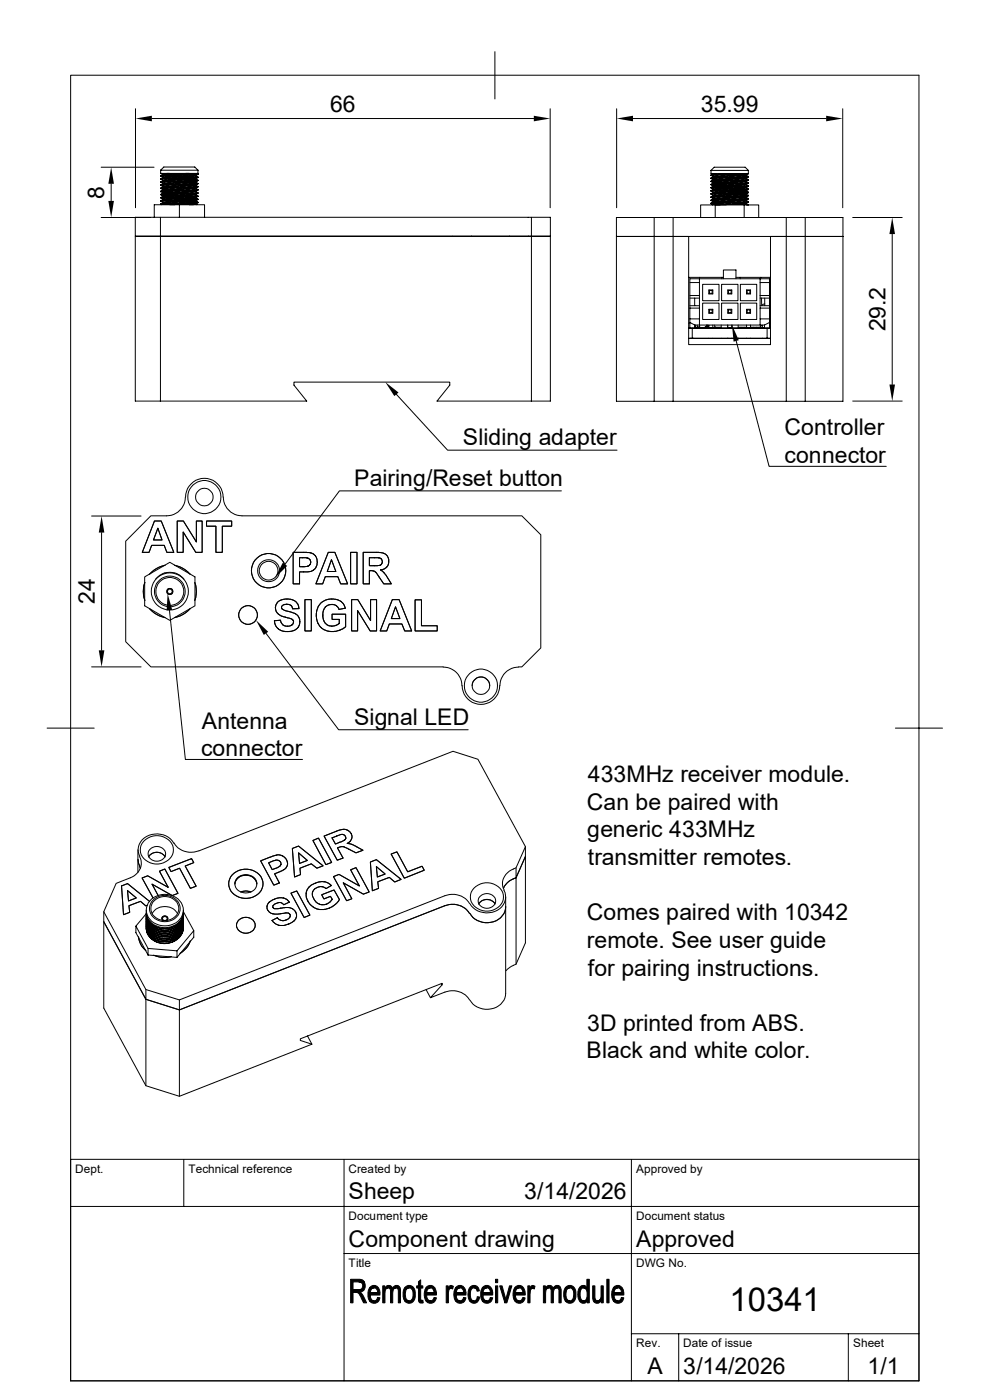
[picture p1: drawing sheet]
<svg xmlns="http://www.w3.org/2000/svg" width="210mm" height="297mm" viewBox="0 0 210 297" stroke-linecap="round" stroke-linejoin="round" font-family="sans-serif">
<g fill="none" stroke="#000" stroke-width=".21">
<path d="M15 16h179.9v276.9h-179.9zM105 11v10M21.5 35.5h11.2M23.6 39v3.6M28.7 23.1v21M32.2 25.1h81M34.1 36.1h7.9M34.1 36.1l.7-.7h6.5l.7 .7M34.1 36.1v.7h7.9v-.7M34.1 37.3h.1M34.1 37.9v.1M34.1 38.6v.1"/>
<path d="M34.1 39.2v.1M34.1 39.3l.4 .2M34.1 38.7l.4 .2M34.1 37.3l.4 .2M34.3 36.8l.2 .1M34.5 36.9v.1M34.5 37.5v.2M34.5 38.2v.2M34.5 39.5v.2M34.5 37l-.4 .2M34.5 37.7l-.4 .2M34.5 38.4l-.4 .2"/>
<path d="M34.5 39.7l-.4 .2M36 36.8l-1.5 .1M40.1 36.8l-5.6 .2M41.6 39.9l-7.1 .3M41.6 39.2l-7.1 .3M41.6 38.6l-6.8 .2-.3 .1v.1M41.6 37.9l-7.1 .3M41.6 37.2l-7.1 .3M41.6 39.3l-7.1 .4M41.6 38.7l-6.7 .2-.8 .3M41.6 38l-7.1 .4M41.6 37.3l-7.1 .4"/>
<path d="M41.6 37.2v.1M41.6 37.9v.1M41.6 38.6v.1M41.6 39.2v.1M41.6 39.9v.1M41.6 39.3l.4 .3M41.6 38.7l.4 .2M41.6 38l.4 .2M41.6 37.3l.4 .2M41.8 36.8l.2 .1M42 36.9l-7.9 .4M42 37.5l-7.9 .4"/>
<path d="M42 38.2l-7.9 .4M42 38.9l-7.9 .3M42 39.6l-7.5 .2-.4 .2M42 39.7l-7.9 .3M42 39l-7.9 .3M42 38.3l-7.9 .4M42 37.7l-7.9 .3 .4 .2M42 37l-7.9 .3M42 36.9v.1M42 37.5v.2M42 38.2v.1M42 38.9v.1"/>
<path d="M42 39.6v.1M42 39.7l-.4 .2M42 39l-.4 .2M42 38.3l-.4 .3M42 37.7l-.4 .2M42 37l-.4 .2M116.7 23.1v21M130.8 23.1v21M134.3 25.1h41M150.8 36.2h7.9M150.8 36.2l.7-.7h6.6l.6 .7M150.8 36.2v.6h7.6l-7.6 .3"/>
<path d="M150.8 37.1v.1M150.8 37.8v.1M150.8 38.4v.1M150.8 39.1v.1M150.8 39.8v.1M150.8 39.9l.4 .2M150.8 39.2l.4 .2M150.8 38.5l.4 .3M150.8 37.9l.4 .2M150.8 37.2l.4 .2M151.2 36.8v.1M151.2 37.4v.1"/>
<path d="M151.2 38.1v.1M151.2 38.8v.1M151.2 39.4v.1M151.2 36.9l-.4 .2M151.2 37.5l-.4 .3M151.2 38.2l-.4 .2M151.2 38.9l-.4 .2M151.2 39.5l-.4 .3M151.9 36.8l-.7 .1M158.3 39.8l-7.1 .3M158.3 39.1l-7.1 .3M158.3 38.4l-7.1 .4"/>
<path d="M158.3 37.8l-7.1 .3M158.3 37.1l-7.1 .3M158.3 39.9l-7.1 .3M158.3 39.2l-7.1 .3M158.3 38.6l-7.1 .3M158.3 37.9l-7.1 .3M158.3 37.2l-7.1 .3M158.4 39.1v.1M158.4 39.2l.3 .3M158.7 37.4l-7.9 .4M158.7 38.1l-7.9 .3M158.7 38.8l-7.9 .3"/>
<path d="M158.7 37.5l-7.9 .4M158.7 36.9l-7.9 .3M158.7 39.5l-7.9 .3M158.7 39.5l-.3 .3 .3 .3-.3 .1-7.6 .2M158.7 39.5l-7.9 .4M158.7 38.9l-7.9 .3M158.7 38.1l-.4 .2-7.5 .2M158.7 36.9l-.3 .2 .3 .3M158.7 37.5l-.3 .3 .3 .3M158.7 38.2l-.3 .2 .3 .4M158.7 36.2v.7M158.7 37.5h.1"/>
<path d="M158.7 38.8v.1M158.7 39.5h.1M158.7 38.9l-.3 .2M178.8 23.1v21M21.5 46.1h10.5M34 46.1v4h66.1M34.1 40.6v.1M34.1 41.2v.1M34.1 41.9v.1M34.1 42.6v.1M34.1 43.2v.1M34.1 43.3l.2 .1"/>
<path d="M34.1 42.7l.4 .2M34.1 42l.4 .2M34.1 41.3l.4 .3M34.1 40.7l.4 .2M34.1 40l.4 .2M34.5 40.2v.1M34.5 40.9v.1M34.5 41.6v.1M34.5 42.2v.1M34.5 42.9v.1M34.5 40.3l-.4 .3M34.5 41l-.4 .2"/>
<path d="M34.5 41.7l-.4 .2M34.5 42.3l-.4 .3M34.5 43l-.4 .2M38.1 46.1v-2.7h5.3v2.7M38.1 43.4h-5.4v2.7M41.6 43.2l-5.6 .2M41.6 42.5l-7.1 .4M41.6 41.2l-7.1 .4M41.6 40.6l-7.1 .3M41.6 43.3l-1.5 .1M41.6 42.7l-7.1 .3M41.6 41.9v.1l-.3 .1-6.8 .2"/>
<path d="M41.6 41.4l-7.1 .3M41.6 40.7l-7.1 .3M41.6 40l-7.1 .3M41.6 40.6v.1M41.6 41.2v.2M41.6 42.5v.2M41.6 43.2v.1M41.6 43.3l.2 .1M41.6 42.7l.4 .2M41.6 42l.4 .2M41.6 41.4l.4 .2M41.6 40.7l.4 .2"/>
<path d="M41.6 40l.4 .2M42 40.2l-7.9 .4M42 40.9l-7.9 .3M42 41.6l-7.9 .3M42 42.2l-7.9 .4M42 42.9l-7.9 .3M42 43l-7.9 .3M42 42.3l-7.9 .4M42 41.7l-7.9 .3M42 41l-7.9 .3M42 40.3l-7.9 .4M42 41.7l-.8 .3-6.7 .2"/>
<path d="M42 40.2v.1M42 40.9v.1M42 41.6v.1M42 42.2v.1M42 42.9v.1M42 43l-.4 .2M42 42.3l-.4 .2M42 41l-.4 .2M42 40.3l-.4 .3M100.1 50.1h-66.1v35M100.1 50.1h12M112.1 50.1h.6v35"/>
<path d="M112.7 46.1v4h4.1v-4h-88.1v4h5.3h-5.3v35h36.4l-2.7-3.4v-.6h33v.6l-2.7 3.4h24.1v-35h-4.7M130.8 46.1h48v39h-48zM130.8 50.2h8M138.8 50.2h4v34.9M138.8 46.1v4.1h7.3v22.9h17.3v-22.9h7.4M138.8 50.2v34.9M142.8 46.1v4.1h24v34.9M146.1 58.8h7.4M146.3 59.9h2.1M148.4 59.1v8.5M148.4 58.8v.3M150.8 40.4v.2"/>
<path d="M150.8 41.1v.1M150.8 41.8v.1M150.8 42.5h.1M150.8 43.1v.1M150.8 43.2l.4 .2M150.8 42.5l.4 .3M150.8 41.9l.4 .2M150.8 41.2l.4 .2M150.8 40.6l.4 .2M151.2 40.1v.1M151.2 40.8v.1M151.2 41.4v.2"/>
<path d="M151.2 42.1v.1M151.2 42.8v.1M151.2 43.4v.1M151.2 40.2l-.4 .2M151.2 40.9l-.4 .2M151.2 41.6l-.4 .2M151.2 42.2l-.4 .3M151.2 42.9l-.4 .2M151.7 43.5h-3.1v2.6M153.1 58.8v.3M153.5 59.1v-1.8h2.6v1.8M156.1 58.8h7.3"/>
<path d="M157 58.8v.3M157.9 46.1v-2.6h3.1v2.6M157.9 43.5h-6.2v2.6M158.3 43.1l-7.1 .3M158.3 42.4l-7.1 .4M158.3 41.8l-7.1 .3M158.3 41.1l-7.1 .3M158.3 40.4l-7.1 .4M158.3 43.2l-6.4 .3M158.3 42.5l-7.1 .4M158.3 41.9l-7.1 .3M158.3 41.2l-7.1 .4"/>
<path d="M158.3 40.6l-7.1 .3M158.7 41.4l-7.9 .4M158.7 42.1l-7.9 .4M158.7 43.4l-.3 .1M158.7 42.9l-7.9 .3M158.7 40.8l-7.9 .3M158.7 42.2l-.3 .2 .3 .4h-.2l-7.7 .3M158.7 42.2l-7.9 .3M158.7 41.5l-7.9 .4M158.7 40.8v.1h-.3l-7.6 .3M158.7 40.2l-7.9 .4M158.7 40.2l-.3 .2 .3 .4"/>
<path d="M158.7 40.9l-.3 .2 .3 .3M158.7 41.5l-.3 .3 .3 .3M158.7 42.9l-.3 .2 .3 .3M158.7 40.1v.1M158.7 41.4v.1M158.7 42.1v.1M158.7 42.8v.1M158.7 43.4v.1M161.2 59.1h2v9.3M161.2 59.1v.8h2M161.2 59.1h-14.9v6.3M161.2 59.9v7.7"/>
<path d="M161.4 58.8v.3M166.8 46.1v4.1h4M170.8 50.2h4M170.8 46.1v4.1h4M170.8 50.2v34.9M174.8 50.2h4M180.9 46.1h10.5M189.3 49.7v31.9M146.1 71.8h17.3M146.1 69.6h.8v2.2M146.1 69.6h.3M146.1 71.8h16.6"/>
<path d="M146.1 68.6h.2M146.2 69.6h16M146.3 67.6h2.1v1.4M146.3 68.4v1.2M146.3 62.7h2.1M146.3 63.2h2.1M146.3 64.9h2.1M146.6 71.8h.1M146.9 69.6h15.8M147.1 71.8h.1M147.4 63.2v1.7M147.4 69.6h5.6"/>
<path d="M147.4 69h14.8M147.4 69v.6M147.9 69.6h-.5v-.6v.6h2.2h-.1M147.9 69v.3h.5v-.3M148.4 65.4h-2.1v3l1.1 .6M149.1 60.3h3.4v3.5h-3.4zM149.1 64.3h3.4v3.5h-3.4zM149.9 69v.3M150 69v.3M150.1 69.2h.1M150.1 69.3h.1M150.1 69.2v.1"/>
<path d="M150.2 69.2h-.2l.1 .1M150.2 69.3h.1M150.2 69.2h.1M150.4 69v.6M150.4 71.8h.1M150.4 69.1l-.1 .2h-.7v.3M150.4 65.6h.8v.9h-.8zM150.4 61.5h.8v.9h-.8zM150.4 65.6l.1 .1M150.4 61.5l.1 .1M150.5 65.7h.6v.6h-.6zM150.5 61.6h.6v.6h-.6z"/>
<path d="M150.5 66.3l-.1 .2M150.5 62.2l-.1 .2M151.1 66.3l.1 .2M151.1 62.2l.1 .2M151.2 69v.6h.6v-.2M151.2 71.8h.1M151.2 65.6l-.1 .1M151.2 61.5l-.1 .1M151.6 69l.2 .4M151.8 69.4h1.2M151.8 69.4v.2M153 71.8h.1"/>
<path d="M153 69v.6M153.1 64.3h3.4v3.5h-3.4zM153.1 60.3h3.4v3.5h-3.4zM154.3 69.6h1M154.3 71.8h.1M154.3 69v.6M154.3 69.4h.1M154.4 65.6l.1 .1M154.4 61.5l.1 .1M154.4 65.6h.8v.9h-.8zM154.4 61.5h.8v.9h-.8zM154.4 69v.6"/>
<path d="M154.4 71.8h.1M154.5 66.3l-.1 .2M154.5 62.2l-.1 .2M154.5 65.7h.6v.6h-.6zM154.5 61.6h.6v.6h-.6zM155.1 66.3l.1 .2M155.1 62.2l.1 .2M155.2 65.6l-.1 .1M155.2 61.5l-.1 .1M155.2 69v.6M155.2 71.8h.1M155.2 69.4h.1"/>
<path d="M155.3 69v.6M155.3 71.8h.1M156.2 72.3l7 26.6h24.8M156.6 71.8h.1M156.6 69.6h5.6M156.6 69v.6M156.6 69.4h1.8M156.7 69.4v.2M156.7 71.8h.1M157.1 60.3h3.4v3.5h-3.4zM157.1 64.3h3.4v3.5h-3.4zM157.2 69.4v.2"/>
<path d="M157.9 69.4v.2M158.4 65.6l.1 .1M158.4 61.5l.1 .1M158.4 69v.6M158.4 71.8h.1M158.4 65.6h.8v.9h-.8zM158.4 61.5h.8v.9h-.8zM158.5 66.3l-.1 .2M158.5 62.2l-.1 .2M158.5 65.7h.6v.6h-.6zM158.5 61.6h.6v.6h-.6zM159.1 66.3l.1 .2"/>
<path d="M159.1 62.2l.1 .2M159.2 65.6l-.1 .1M159.2 61.5l-.1 .1M159.2 69v.6M159.2 71.8h.1M159.2 69.4h2M159.9 69.4v.2M160.5 69.4v.2M161.2 69.4v.2M161.2 62.7h2M161.2 65.4h2M161.2 63.2h2"/>
<path d="M161.2 64.9h2M161.4 69.1h.3M161.4 69l-.2 .4M161.5 63.2v.2M161.5 63.4l.1 1.4M161.7 69v.6M161.7 71.8h.1M162.2 69.6h1.2M162.2 69v.6M162.2 63.2v1.7M162.3 64.5l-.4 .1-.3 .3M163.2 69.6h.2"/>
<path d="M163.2 69.3h.2v.3M163.2 67.6h-2v1.4M163.2 68.4v1.2M163.2 68.4l-1 .6M163.4 69.6h-.7v2.2h.7M84.1 83.7l10.9 11.8h35.9M180.9 85.1h10.5M19.4 109.5h10.5M21.5 113v25M32.8 110.5h1.4l2.7 6.7h-1.5l-.6-1.5h-2.6l-.6 1.5h-1.4zM33.5 112.1l.9 2.5h-1.8zM37 119.9l1.9 .7 1.4 1.2-1.5-1.2z"/>
<path d="M37.6 110.5h1.3l2.8 4.5v-4.5h1.2v6.7h-1.4l-2.6-4.3v4.3h-1.3zM43.8 110.5h5.3v1.1h-1.9v5.6h-1.4v-5.6h-2zM47.3 105.5a4 4 0 0 0-4-4 4 4 0 0 0-3.9 4 4.1 4.1 0 0 1-4.1 3.9h-3.3l-5.3 5.4v21.3l5.3 5.4h62a4 4 0 0 1 4 4M47.4 105.5a4 4 0 0 0 4 3.9h59.3l4 4.1v24l-4 4a4.1 4.1 0 0 0-4.7 4M62.2 117.2l3.8 .1 .5 .2 .4 .4 .4 .8-.2 1.4-.6 .8-1.1 .4h-1.9v2.6h-1.3zM63.5 118.3h1.1a.99 .99 0 0 1 1.2 .5 .99 .99 0 0 1-.3 1.2l-.8 .2h-1.2zM69.6 117.2h1.4l2.7 6.7h-1.4l-.6-1.6h-2.7l-.5 1.6h-1.5zM70.3 118.7l.9 2.5h-1.8zM74.4 117.2h1.3v6.7h-1.3zM77 117.2l4 .1 .7 .2 .5 .5 .3 .7-.2 1.2-.7 .8-.9 .2 1.2 1.1 1.1 1.9h-1.6l-1.1-1.7a1.54 1.54 0 0 0-1.6-1.1h-.3v2.8h-1.4zM77 117.2l4 .1 .7 .2 .5 .5 .3 .7-.2 1.2-.7 .7-.9 .3 1.2 1.1 1.1 1.9h-1.6l-1.1-1.7a1.54 1.54 0 0 0-1.6-1.1h-.3v2.8h-1.4zM78.4 118.3l2.2 .1 .4 .3 .1 .8-.2 .3-.5 .2h-2z"/>
<path d="M119.1 104.1h-47.1l-11.5 15.6M30.7 122.4l5.3-3.1 5.4 3.1v6.1l-5.4 3.1-5.3-3.1zM30.7 123.6l-.3 1.9 .3 1.9M31.7 129.1l1.5 1.2 1.8 .7-1.8-.7zM32.2 121.4l-.5 .4 1.5-1.2 1.8-.7-1.2 .4zM35.9 129.4l3.4 31.7h24.9M37 131l1.8-.7 1.5-1.2-1.4 1.2zM37 121.5a3.7 3.7 0 0 0-2.6 .3l-.6 .3-.8 .8M37.1 121.5l1.1 .6 .8 .8M41.3 123.6l.4 1.9-.4 1.9M56.4 134.4l15.4 20.4h27.5M59 127.6l.7-.3 .8-.2 1.6 .2 1 .7 .3 1.1-1.3 .1-.2-.6-.3-.2-.6-.2-.6 .1a.58 .58 0 0 0-.6 .3 .58 .58 0 0 0 .1 .6l.7 .4 1.8 .5 .6 .3 .6 1-.1 1.1-.4 .8-1.3 .6h-1.8l-.8-.3-.5-.5-.4-.7-.1-.7 1.3-.1 .5 .9 .6 .3 1.1-.1 .4-.3 .1-.3a.71 .71 0 0 0-.6-.9l-2-.5-.9-.8-.3-1.1 .1-.4z"/>
<path d="M64.7 127.2h1.3v6.7h-1.3zM67.9 128.1l1.2-.8 .9-.2 1.5 .1 1.2 .7 .5 1.1-1.3 .3-.6-.9-.4-.1h-1l-.5 .2-.4 .3-.4 .7-.1 1.4 .2 .9 .6 .7 .7 .3h.9l1.1-.6v-.8h-1.6v-1.1h2.9v2.7l-1.2 .7-1.3 .3-1.4-.1-1.3-.8-.6-.8-.4-1.4 .1-1.4zM74.6 127.2h1.3l2.7 4.5v-4.5h1.3v6.7h-1.4l-2.6-4.4v4.4h-1.3zM83.2 127.2h1.5l2.6 6.7h-1.4l-.6-1.5h-2.7l-.6 1.5h-1.4zM83.9 128.7l.9 2.5h-1.8zM88.1 127.3h1.3v5.5h3.4v1.1h-4.7zM10 154.5h10M19.4 141.5h10.5M98 145.5a4 4 0 0 0 4 3.9 4 4 0 0 0 4-3.9M100.2 145.5a1.86 1.86 0 0 1 1.8-1.9 1.86 1.86 0 0 1 1.9 1.9M189.9 154.5h10M30.5 178.4a3.7 3.7 0 0 1 6.2 1.4 3.4 3.4 0 0 1-4.3 3.4 2.94 2.94 0 0 1-2.2-4.3z"/>
<path d="M36.9 178.9a4.2 4.2 0 0 0-7.4 .2 2.8 2.8 0 0 0 .2 2.6M36.9 178.8a4.2 4.2 0 0 0 5.3 1.7M66.4 178.3l1.2-.5 2.8 5.2-1.3 .4zM68.7 177.4l3.3-1.3 .8-.2 .8 .2 .8 .6a1.41 1.41 0 0 1-.6 2.1l-.1 .1 1.3 .4 2 1.1-1.5 .5-1.5-.7a2.11 2.11 0 0 0-1.7-.6l-.7 .3 1.2 2.1-1.3 .5zM68.7 177.4l3.3-1.3 .8-.2 1 .2 .6 .6a1.41 1.41 0 0 1-.6 2.1l-.1 .1 1.3 .4 2 1.1-1.5 .5-1.5-.7a2.11 2.11 0 0 0-1.7-.6l-.7 .3 1.2 2.1-1.3 .5zM70.4 177.8l2.1-.8 .6 .2 .2 .4a.5 .5 0 0 1-.3 .7l-1.8 .8zM111.5 179.6v2.1l-2 4.5v-2.1M22 193.4v2.1l8.9 16.5v18.3M25.8 188l.4 6.1 1.3-.6-.2-1.3 2.5-1 1.1 1 .3-.1-.3 .1-1.1-1-2.5 1 .2 1.3-1.3 .6-.4-6.1 1.3-.5 4.6 3.7-4.6-3.7zM27.1 188.9l1.8 1.6-1.6 .6zM28.8 196.5l2.6 4.7v1.4M29.3 180.3v4.8"/>
<path d="M29.3 182.4l.1 .7 .3 .7M29.4 198.8l.2 1a3.9 3.9 0 0 0 1.3 1.9M29.6 183.9l.2 .3M29.6 181.7a3.2 3.2 0 0 1-2 4.5l-3 1.2-2.6 6 8.9 16.5 7.2 2.2 56.3-22.1a4.3 4.3 0 0 1 5.2 1.7M30.1 186.3l1.2-.5 4.4 2.5-1.9-3.5 1.2-.4 2.8 5.1-1.3 .5-4.2-2.4 1.2 2.3-1.2-2.3 4.2 2.4 1.3-.5-2.8-5.1-1.2 .4 1.9 3.5-4.4-2.5-1.2 .5 2.4 4.2zM31 193.6l.2 1.1 .6 1 1.2 .9 1.4 .4 1.7-.2 1.5-.7 .9-.9 .4-1.3v-.4v.7l-.3 .8-.5 .7-.8 .6-1.3 .6-1.6 .1-1.4-.4-1-.7-.8-1.1-.2-1M31 193.1a3.7 3.7 0 0 0 4.6 3.7 3.6 3.6 0 0 0 3.3-3.7M31 193.7v.1M31 194.8h.1M31 193.8l-2.2 2.7v1.4l2.6 4.7M31.5 181.8a2.03 2.03 0 0 1 3.5 0M31.8 180.2a1.93 1.93 0 0 1 2-.6 1.93 1.93 0 0 1 1.3 1.5 1.89 1.89 0 0 1-1.8 1.6 1.89 1.89 0 0 1-1.9-1.6l.2-.6z"/>
<path d="M32.2 190.7a4.2 4.2 0 0 1 6.7 1.9 3.7 3.7 0 0 1-4.6 3.8 3.4 3.4 0 0 1-3.1-4.3l.3-.5zM32.3 193.8a3.2 3.2 0 0 1 5.4 0M32.5 191a3.4 3.4 0 0 1 5.7 1.3 3.2 3.2 0 0 1-4.8 2.9 2.54 2.54 0 0 1-.9-4.2zM32.8 191.1a3.1 3.1 0 0 1 5.1 1.2 2.93 2.93 0 0 1-1.6 2.7 2.93 2.93 0 0 1-3.1-.2 2.3 2.3 0 0 1-.4-3.7zM34.5 195.3a.58 .58 0 0 1 .1-.8 .58 .58 0 0 1 .8 0 .58 .58 0 0 1 0 .8M34.9 195.3a.42 .42 0 0 1-.3-.7 .42 .42 0 0 1 .7 0 .42 .42 0 0 1-.3 .7M35.8 184l4.8-1.8 .5 .8-1.8 .7 2.3 4.3-1.2 .5-2.3-4.3-1.8 .7zM38.9 193.7l-.1 1.2-.7 1.1-1.1 .8-1.5 .5-1.6-.1-1.4-.6-1.1-1.1-.3-.7-.1-.9M38.9 194.1l-.2 1.4-.9 1.2-1.3 .7-1.3 .3-1.8-.3-1.2-.6-.5-.5-.5-.9-.2-1.1M38.9 194.4l-.2 1.5-.9 1.1-1.3 .7-1.2 .3-1.9-.2-1.4-.9-.8-1.2-.2-1.1M38.9 194.8l-.1 1.1-.7 1.1-1.1 .9-1.7 .5-1.7-.2-1.3-.7-.6-.6-.5-.8-.2-1.2M38.9 195.2l-.1 1.1-.5 .9-1.1 .9-1.7 .6-1.6-.1-1.4-.6-.9-.8-.3-.6-.3-1.3"/>
<path d="M38.9 195.5l-.2 1.2-.9 1.4-1.3 .7-1.4 .3-1.6-.2-1.3-.7-.6-.6-.4-.9-.2-1M38.9 195.8l-.2 1.2-.7 1.2-1.5 .9-1.2 .3-1.7-.1-1.4-.8-.9-1-.2-.7-.1-.8M38.9 196.2l-.1 .9-.7 1.4-1.4 .9-1.4 .4-1.4-.1-1.7-.9-.9-1.1-.3-1.4M38.9 196.6l-.1 1.1-.9 1.3-1.4 .9-1.4 .3-1.7-.3-1.4-.8-.8-1.2-.2-1.2M38.9 196.7l-.2 1.2-.9 1.2-1.4 .8-1.3 .3-1.8-.3-1.3-.8-.8-1.1-.2-1.2M38.9 195.7l-.2 1.1-.9 1.3-1.2 .7-1.4 .3-1.8-.2-1.2-.7-1-1.2-.2-1.2M38.9 196.3l-.2 1.2-.9 1.3-1.3 .8-1.1 .2-1.9-.2-1.1-.5-.8-.8-.4-.7-.2-1.1M38.9 196l-.2 1.2-.7 1.1-1.5 .9-1.2 .3-1.6-.2-1.3-.6-.8-.7-.3-.5-.3-1.3M38.9 195.3l-.2 1.1-.7 1.2-1.3 .8-1.7 .4-1.7-.3-1.3-.8-.8-1.1-.2-1.1M38.9 194.9l-.2 1.1-.7 1.2-1.6 1-.9 .2-1.8-.1-1.4-.7-.9-1.1-.4-1.4M38.9 194.6l-.2 1.1-.9 1.4-1.3 .7-1.2 .3-1.6-.2-1.4-.6-1-1.2-.3-1.3M38.9 194.2l-.2 1.2-.9 1.2-1.1 .8-1.4 .3-1.6-.1-1.5-.8-1-1.2-.2-1.2"/>
<path d="M38.9 193.9l-.2 1.1-.9 1.3-1.4 .8-1.3 .3-1.5-.2-1.3-.6-.6-.6-.5-.8-.2-1.1M38.9 195.6v.1M38.9 196.7h.1M38.9 193.4l2.2 4v1.4l-3.6 4.3-6.1-.5M40.4 199.6l-.8 1.5-1.4 1.2M41.1 197.4l-3.6 4.3v1.4M42.2 180.5l53.9-21.1 5.3 1.7 10.1 18.5-2 4.5-.6 .3M49.3 185.6a3.9 3.9 0 0 1 6.5 1.4 3.5 3.5 0 0 1-4.5 3.5 2.98 2.98 0 0 1-2-4.9zM49.8 187.5a2.39 2.39 0 0 1 2.4-1.8 2.39 2.39 0 0 1 2.3 1.8M50.5 186.1a2.53 2.53 0 0 1 3.9 1 2.29 2.29 0 0 1-1.1 2.1 2.29 2.29 0 0 1-2.5-.1 1.78 1.78 0 0 1-.3-3zM50.6 195.2a2.01 2.01 0 0 1 2.3-.5 2.01 2.01 0 0 1 1.2 2 2.05 2.05 0 0 1-2.1 1.3 2.05 2.05 0 0 1-1.8-1.7zM51.1 189.2l1.1-.2 1.1 .2"/>
<path d="M51.1 189.3l1.1-.3 1 .3M55.3 182.6l3-1.1a1.92 1.92 0 0 1 2.7 2l-.2 .4a2.63 2.63 0 0 1-1.8 1.2l-.7 .3 1 1.9-1.2 .5zM57 183l1.6-.5 .8 .2a.68 .68 0 0 1 0 1.1l-1.7 .7zM57.1 191.4l.8-.5 1.3-.4h1l.5 .2 .7 .7-1.2 .5-.7-.4h-.6l-.7 .4a.5 .5 0 0 0-.2 .8l1 .1 1.5-.3 1.3 .2 .8 .6 .3 .5v.6a2.22 2.22 0 0 1-1.7 1.6l-1 .3h-1.1l-.8-.4-.6-.6 1.1-.6 .6 .5 .8 .1 .8-.3 .4-.3a.64 .64 0 0 0 0-.8 .64 .64 0 0 0-.7-.2l-1.6 .2h-1.2l-.5-.2-.4-.3-.4-.7 .1-.8zM61.7 189.5l1.2-.5 2.8 5.1-1.2 .5zM62 180l1.3-.5 5.2 4.2-1.3 .5-1.2-.9-2.4 .9 .2 1.3-1.3 .6zM63.3 180.9l1.9 1.6-1.7 .7zM65.7 188l1-.5 1.5-.5 1.2 .2 .9 .7-1.1 .6-.7-.4h-.6l-1.1 .4-.2 .3a1.72 1.72 0 0 0 .2 2.3l.3 .3a1.67 1.67 0 0 0 1.4 .5l1-.2 1-.9-.4-.6-1.4 .5-.5-.9 2.7-1 1.1 2-.5 .7-.9 .8-1.6 .6-1.2 .1-1.1-.4a2.85 2.85 0 0 1-1-4.6zM70.7 186l1.2-.5 4.3 2.5-1.8-3.5 1.1-.4 2.8 5.1-1.2 .5-4.3-2.4 1.8 3.4-1.1 .4zM78.6 182.9l1.2-.5 5.3 4.2-1.4 .5-1.1-1-2.5 1 .2 1.4-1.3 .5zM79.8 183.9l1.9 1.5-1.6 .7zM83 181.2l1.2-.5 2.3 4.3 3-1.2 .5 .8-4.2 1.7z"/>
<path d="M94.4 192.2l-56.3 22v18.4M94.4 192.2l-56.3 22v-2.1M94.4 192.2a4.3 4.3 0 0 1 5.2 1.6M100.5 188.4a3.7 3.7 0 0 1 6.3 1.4 3.4 3.4 0 0 1-4.4 3.4 2.94 2.94 0 0 1-2.2-4.4zM101.6 191.8a2.03 2.03 0 0 1 3.4 0M101.9 190.2a1.93 1.93 0 0 1 1.9-.6 1.93 1.93 0 0 1 1.4 1.5 1.89 1.89 0 0 1-1.9 1.6 1.89 1.89 0 0 1-1.9-1.6l.2-.6zM105 191.7a2.04 2.04 0 0 0-3.4 .1M106.9 188.9a3.3 3.3 0 0 1-3.1 4.7 4 4 0 0 1-4.1-1.9M107.3 192.4a4 4 0 0 1-6 2.9 3.3 3.3 0 0 1-1.6-1.5M107.3 190.3v20.4a4 4 0 0 1-6 3 3.3 3.3 0 0 1-1.6-1.5M108.9 186.4l-1.3 .9-.8 1.2M108.9 184.4a3.2 3.2 0 0 0-1.9 4.4"/>
<path d="M30.9 209.9v2.1l7.2 2.2-7.2-2.2-8.9-16.5v18.4l8.9 16.4 7.2 2.3 28.1-11.1-1-1.7M31.4 201.2l6.1 .5M32.6 202.6l1.9 .5 1.9-.2M90.4 209.9l.9 1.8 3.1-1.2a4.3 4.3 0 0 1 5.2 1.6M93.6 208.7l.2 .3v-.4l-30.1 11.8v.3l2.5 .8M93.8 209l-2.5 2.7M108.9 204.8l-1.6 1.2M109.5 204.6v-18.4l-.6 .2 .6-.2 2-4.5v18.3l-2 4.6-.6 .2M15 255.9h179.9M39 246v9.9M73 246v46.9M133.9 246v46.9"/>
<path d="M194.9 246h-179.9v46.9M73 265.9h121.9M133.9 283h61M144 283v9.9M180 283v9.9"/>
<circle cx="43.3" cy="105.5" r="1.86"/>
<circle cx="43.4" cy="105.4" r="3.5"/>
<circle cx="36" cy="125.5" r=".5"/>
<circle cx="36" cy="125.5" r="3.9"/>
<circle cx="36" cy="125.5" r="2.97"/>
<circle cx="36" cy="125.5" r=".65"/>
<circle cx="36" cy="125.5" r="3.3"/>
<circle cx="52.6" cy="130.5" r="1.98"/>
<circle cx="57" cy="121.1" r="1.98"/>
<circle cx="57" cy="121.1" r="3.6"/>
<circle cx="57" cy="121.1" r="2.34"/>
<circle cx="102" cy="145.5" r="1.86"/>
<circle cx="102" cy="145.4" r="3.5"/>
</g>
<g fill="#000" stroke="#000" stroke-width=".21">
<path d="M74.4 271.4h2l.5 .1 .4 .4h-2.4v1.7h2.3l-.2 .3-.6 .3h-1.5v2.2h-.5z" fill-rule="evenodd"/>
<path d="M75.5 274.2h.9l.3 .2 1.1 2h-.7l-.5-1a1.33 1.33 0 0 0-1.1-1.2z" fill-rule="evenodd"/>
<path d="M76.1 271.9h1.2l.2 1.2-.3 .5h-2.3h1.1a.83 .83 0 0 0 1-.8 .83 .83 0 0 0-.9-.9z" fill-rule="evenodd"/>
<path d="M78.4 273.2h1l-.6 .3-.2 .7 2 .1v.4h-2.1l.3 1 .6 .3h-1a3.1 3.1 0 0 1 0-2.8z" fill-rule="evenodd"/>
<path d="M78.6 273a1.27 1.27 0 0 1 1.4-.1 1.27 1.27 0 0 1 .6 1.4l-2-.1h1.5l-.1-.5-.3-.4-1.3-.1z" fill-rule="evenodd"/>
<path d="M78.4 276h1.1l.3-.2 .3-.5h.5a1.23 1.23 0 0 1-.9 1.1 1.23 1.23 0 0 1-1.3-.4z" fill-rule="evenodd"/>
<path d="M81.2 272.8h.4v.5h.4l-.3 .6v2.5h-.5z" fill-rule="evenodd"/>
<path d="M81.7 273.2h.7l-.8 .1z" fill-rule="evenodd"/>
<path d="M81.8 273a.82 .82 0 0 1 .9-.3 .82 .82 0 0 1 .6 .6l-1.6-.1z" fill-rule="evenodd"/>
<path d="M82.7 273.3l1.3-.1-.1 .1a.9 .9 0 0 0-.6 1v2.1h-.5v-2.7z" fill-rule="evenodd"/>
<path d="M83.5 273a.89 .89 0 0 1 1.1-.2 .89 .89 0 0 1 .4 1.1v2.5h-.5v-2.7l-.3-.4-.9-.1z" fill-rule="evenodd"/>
<path d="M85.9 273.2h.9a1.39 1.39 0 0 0-.7 2l.3 .6 .4 .2h-.9a3.1 3.1 0 0 1 0-2.8z" fill-rule="evenodd"/>
<path d="M86 273a1.32 1.32 0 0 1 1.6 0 1.32 1.32 0 0 1 .5 1.4 1.58 1.58 0 0 1-1.5 2.1l-.7-.5h.9a1.46 1.46 0 0 0 .8-2l-.4-.7-1.3-.1z" fill-rule="evenodd"/>
<path d="M88.8 271.9l.4-.4v1.3h.5v.5h-.5v2.4l.3 .2h-.7v-2.6h-.4v-.5h.4z" fill-rule="evenodd"/>
<path d="M88.8 275.9l.9-.1 .1 .6h-.3a.57 .57 0 0 1-.7-.5z" fill-rule="evenodd"/>
<path d="M90.3 273.2h1l-.5 .3-.3 .7 2.1 .1v.4h-2.1l.2 .9 .7 .4h-1a2.89 2.89 0 0 1-.1-2.8z" fill-rule="evenodd"/>
<path d="M90.5 273a1.25 1.25 0 0 1 1.4-.1 1.25 1.25 0 0 1 .6 1.2l.1 .2-2.1-.1h1.6l-.2-.6-.2-.3-1.3-.1z" fill-rule="evenodd"/>
<path d="M90.4 276h1l.5-.3 .2-.4h.5a1.23 1.23 0 0 1-.9 1.1 1.23 1.23 0 0 1-1.3-.4z" fill-rule="evenodd"/>
<path d="M94.7 272.8h.4v.5h.5l-.3 .3-.2 .6v2.2h-.4z" fill-rule="evenodd"/>
<path d="M95.3 273a.62 .62 0 0 1 .9-.1l-.2 .6-.9-.2z" fill-rule="evenodd"/>
<path d="M96.6 273.2h1l-.6 .3-.2 .7 2 .1v.4h-2l.2 1 .6 .3h-1a2.75 2.75 0 0 1 0-2.8z" fill-rule="evenodd"/>
<path d="M96.8 273a1.28 1.28 0 0 1 1.5-.1 1.28 1.28 0 0 1 .5 1.4l-2-.1h1.5v-.5l-.3-.4-1.4-.1z" fill-rule="evenodd"/>
<path d="M96.6 276h1.1l.5-.4 .1-.3h.5a1.23 1.23 0 0 1-.8 1.1 1.23 1.23 0 0 1-1.4-.4z" fill-rule="evenodd"/>
<path d="M99.8 273a1.09 1.09 0 0 1 1.6 .2h-.8a1.32 1.32 0 0 0-.8 1.9l.3 .7 .4 .2h-.8a2.73 2.73 0 0 1 .1-3z" fill-rule="evenodd"/>
<path d="M99.7 276h.8a.81 .81 0 0 0 .8-.9l.4 .1a1.16 1.16 0 0 1-.7 1.2 1.16 1.16 0 0 1-1.3-.4z" fill-rule="evenodd"/>
<path d="M100.6 273.2h.8l.3 .7h-.5l-.2-.5z" fill-rule="evenodd"/>
<path d="M102.3 273.2h1l-.6 .3-.2 .7 2 .1v.4h-2.1l.3 1 .6 .3h-1a3.1 3.1 0 0 1 0-2.8z" fill-rule="evenodd"/>
<path d="M102.5 273a1.27 1.27 0 0 1 1.5-.1 1.27 1.27 0 0 1 .5 1.4l-2-.1h1.6l-.2-.5-.3-.4-1.3-.1z" fill-rule="evenodd"/>
<path d="M102.3 276h1.1l.4-.2 .2-.5h.5a1.23 1.23 0 0 1-.8 1.1 1.23 1.23 0 0 1-1.4-.4z" fill-rule="evenodd"/>
<path d="M105.1 272.8h.5v3.6h-.5z" fill-rule="evenodd"/>
<path d="M105.1 271.4h.5v.7h-.5z" fill-rule="evenodd"/>
<path d="M106 272.8h.5l.8 2.9-.2 .7z" fill-rule="evenodd"/>
<path d="M108.1 272.8h.5l-1.1 3.6h-.4z" fill-rule="evenodd"/>
<path d="M109.2 273.2h1l-.6 .3-.3 .7 2.1 .1v.1v.3h-2.1l.3 .9 .6 .4h-1a2.89 2.89 0 0 1 0-2.8z" fill-rule="evenodd"/>
<path d="M109.3 273a1.27 1.27 0 0 1 1.5-.1 1.27 1.27 0 0 1 .6 1.4l-2.1-.1h1.6l-.2-.6-.2-.3-1.3-.1z" fill-rule="evenodd"/>
<path d="M109.2 276h1.1l.4-.3 .2-.4h.5a1.2 1.2 0 0 1-.9 1.1 1.2 1.2 0 0 1-1.3-.4z" fill-rule="evenodd"/>
<path d="M112 272.8h.4v.5h.6l-.2 .1-.3 .4-.1 2.6h-.4z" fill-rule="evenodd"/>
<path d="M112.6 272.9l.3-.2 .6 .2-.2 .6-.9-.2z" fill-rule="evenodd"/>
<path d="M115.3 272.8h.4v.5h.4l-.3 .6-.1 2.5h-.4z" fill-rule="evenodd"/>
<path d="M115.7 273.2h.7l-.3 .1h-.4z" fill-rule="evenodd"/>
<path d="M115.9 273a.82 .82 0 0 1 .8-.3 .82 .82 0 0 1 .6 .6l-1.6-.1z" fill-rule="evenodd"/>
<path d="M116.8 273.3h1.2a.9 .9 0 0 0-.6 1v2.1h-.5v-2.7z" fill-rule="evenodd"/>
<path d="M117.6 273a.89 .89 0 0 1 1.1-.2 .89 .89 0 0 1 .3 1.1v2.5h-.4v-2.7l-.3-.4-.9-.1z" fill-rule="evenodd"/>
<path d="M119.8 273.3l1.1-.1a1.1 1.1 0 0 0-.8 1.4 1.04 1.04 0 0 0 .8 1.4h-1a3.2 3.2 0 0 1-.1-2.7z" fill-rule="evenodd"/>
<path d="M120 273.1a1.31 1.31 0 0 1 1.6-.2 1.31 1.31 0 0 1 .6 1.5 1.58 1.58 0 0 1-1.5 2.1l-.8-.5h1a1.46 1.46 0 0 0 .8-2l-.5-.7z" fill-rule="evenodd"/>
<path d="M123.1 273a.85 .85 0 0 1 1.4 .2h-.7a1.34 1.34 0 0 0-.7 1.7l.3 .9 .4 .2h-.9a2.88 2.88 0 0 1 .2-3z" fill-rule="evenodd"/>
<path d="M122.9 276h1.6a.89 .89 0 0 1-.8 .5 .89 .89 0 0 1-.8-.5z" fill-rule="evenodd"/>
<path d="M124.5 271.4h.5v5h-.5v-.4l-.5-.1a1.94 1.94 0 0 0 0-2.6l-.2-.1h.7z" fill-rule="evenodd"/>
<path d="M125.7 272.8h.5v2.6a.52 .52 0 0 0 .6 .6h.7a.96 .96 0 0 1-1.2 .4 .96 .96 0 0 1-.6-1.1z" fill-rule="evenodd"/>
<path d="M126.8 276l.4-.2 .4 .1z" fill-rule="evenodd"/>
<path d="M127.5 272.8h.5v3.6h-.4v-.5l-.4-.1 .3-.7z" fill-rule="evenodd"/>
<path d="M128.7 271.4h.5v5h-.5z" fill-rule="evenodd"/>
<path d="M130.1 273.2h1l-.6 .3-.2 .7 2 .1v.4h-2l.2 .9 .6 .4h-1a2.89 2.89 0 0 1 0-2.8z" fill-rule="evenodd"/>
<path d="M130.3 273a1.3 1.3 0 0 1 1.4-.1 1.3 1.3 0 0 1 .6 1.4l-2-.1h1.5l-.1-.5-.3-.4-1.3-.1z" fill-rule="evenodd"/>
<path d="M130.1 276h1.1l.4-.3 .2-.4h.5a1.23 1.23 0 0 1-.8 1.1 1.23 1.23 0 0 1-1.4-.4z" fill-rule="evenodd"/>
</g>
<g fill="#000">
<path d="M23.6 35.5l.6 3.5h-1.2zM28.7 25.1l3.5-.5v1.1zM113.2 24.6l3.5 .5-3.5 .6zM130.8 25.1l3.5-.5v1.1zM175.3 24.6l3.5 .5-3.5 .6zM23 42.6h1.2l-.6 3.5zM189.3 46.1l.6 3.6h-1.2zM155.3 68.9l1.4 3.3-1.1 .3zM81.7 81.1l2.8 2.2-.8 .7zM188.7 81.6h1.2l-.6 3.5zM21.5 109.5l.6 3.5h-1.1zM21 138h1.1l-.6 3.5z"/>
<path d="M35.6 125.9l.9 3.5-1.2 .1zM54.3 131.6l2.6 2.4-.9 .7zM60 119.4l.9 .7-2.5 2.5z"/>
</g>
<text font-size="7" x="154.7" y="278.2">10341</text>
<g font-size="4.9">
<text x="70" y="23.7">66</text>
<text x="148.7" y="23.7">35.99</text>
<text x="22.1" y="42.2" transform="rotate(-90 22.1 42.2)">8</text>
<text x="187.8" y="70.3" transform="rotate(-90 187.8 70.3)">29.2</text>
<text x="98.2" y="94.5">Sliding adapter</text>
<text x="166.4" y="92.4">Controller</text>
<text x="166.5" y="98.2">connector</text>
<text x="75.1" y="103.1">Pairing/Reset button</text>
<text x="20.2" y="128.1" transform="rotate(-90 20.2 128.1)">24</text>
<text x="42.8" y="154.6">Antenna</text>
<text x="75.1" y="153.8">Signal LED</text>
<text x="42.7" y="160.4">connector</text>
<text x="124.7" y="165.9">433MHz receiver module.</text>
<text x="124.5" y="171.8">Can be paired with</text>
<text x="124.6" y="177.6">generic 433MHz</text>
<text x="124.7" y="183.5">transmitter remotes.</text>
<text x="124.5" y="195.2">Comes paired with 10342</text>
<text x="124.5" y="201.1">remote. See user guide</text>
<text x="124.7" y="207">for pairing instructions.</text>
<text x="124.5" y="218.7">3D printed from ABS.</text>
<text x="124.4" y="224.5">Black and white color.</text>
<text x="74" y="254.5">Sheep</text>
<text x="111.2" y="254.5">3/14/2026</text>
<text x="74" y="264.5">Component drawing</text>
<text x="135" y="264.5">Approved</text>
<text x="137.3" y="291.6">A</text>
<text x="144.9" y="291.5">3/14/2026</text>
<text x="184.1" y="291.6">1/1</text>
</g>
<g font-size="2.5">
<text x="16" y="248.8">Dept.</text>
<text x="40" y="248.8">Technical reference</text>
<text x="74" y="248.8">Created by</text>
<text x="134.9" y="248.8">Approved by</text>
<text x="74" y="258.7">Document type</text>
<text x="135" y="258.7">Document status</text>
<text x="74" y="268.7">Title</text>
<text x="135" y="268.7">DWG No.</text>
<text x="135" y="285.8">Rev.</text>
<text x="145" y="285.8">Date of issue</text>
<text x="181" y="285.8">Sheet</text>
</g>
</svg>
